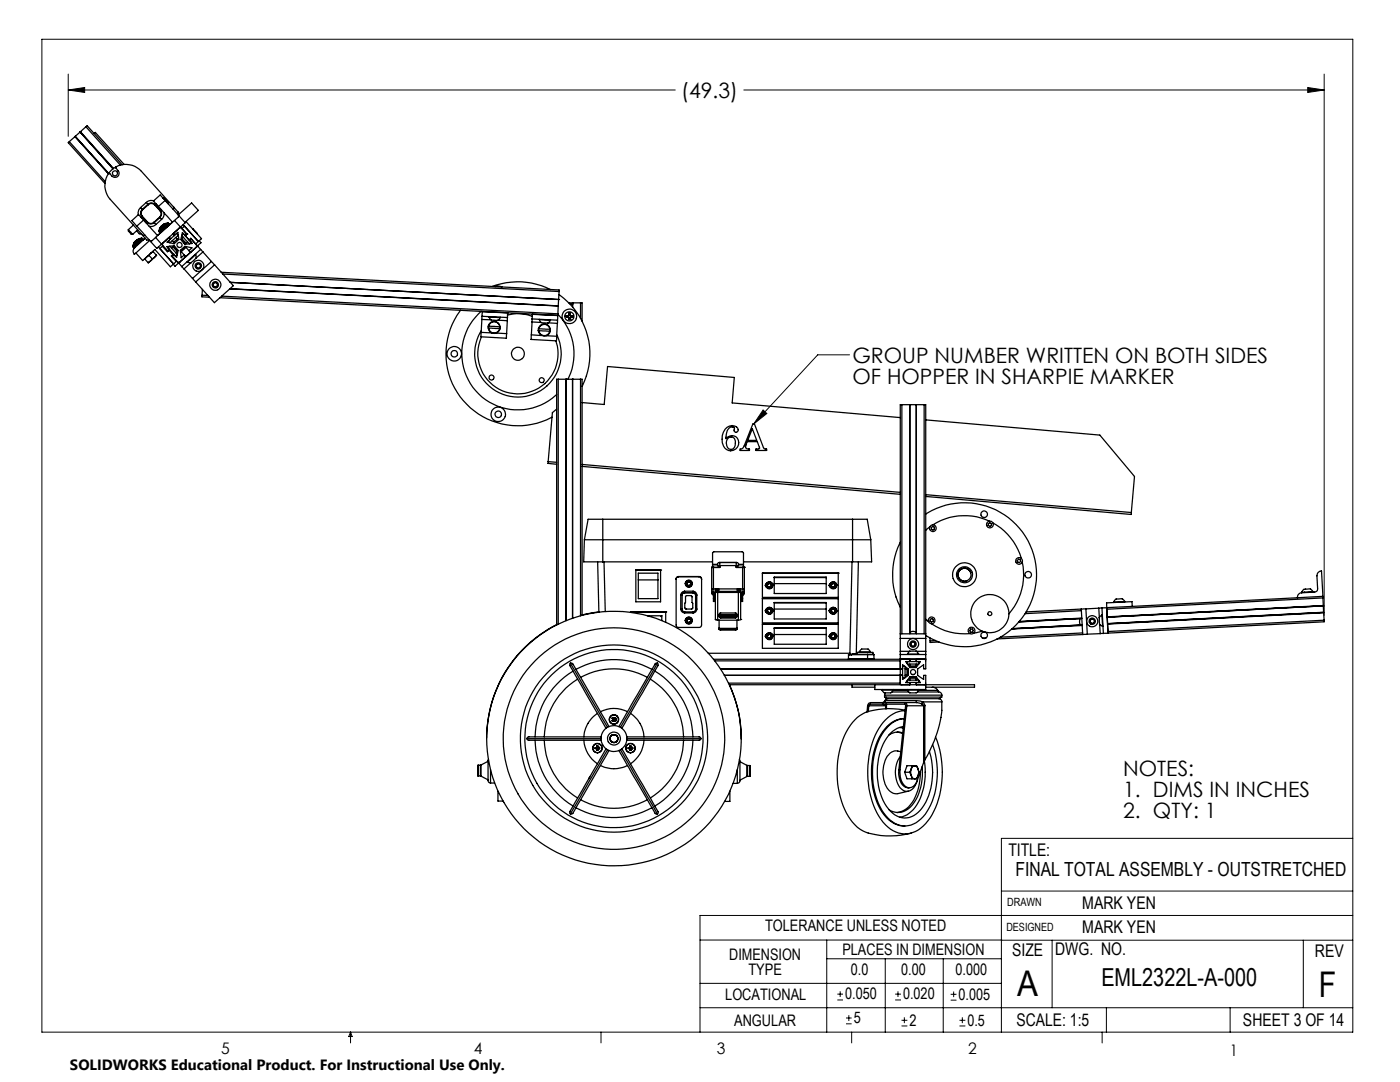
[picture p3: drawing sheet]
<svg xmlns="http://www.w3.org/2000/svg" width="279mm" height="216mm" viewBox="0 0 279 216" stroke-linecap="round" stroke-linejoin="round" font-family="sans-serif">
<g fill="none" stroke="#000" stroke-width=".2">
<path d="M8.4 7.8h261.6v198.2h-261.6zM13.6 18l3.3-.5v1zM13.6 14.8v12.4M13.6 18h121.2M148.4 18h115.9M261 17.5l3.3 .5-3.3 .5zM264.3 14.8v108M169.5 70.8h-6.3l-12.8 13.8M152.3 81.8l.7 .7-2.6 2.1zM199.8 177.8h70.2M270 167.3h-70.2v38.7M139.7 187.6h60.2"/>
<path d="M139.7 196.2h60.1M165 187.6v18.4M165 191.3h34.8M167.1 199.5h1.1M167.1 198.4h1.1M167.7 197.8v1.1M176.7 191.3v14.7M178.6 199.5h1.2M178.6 198.4h1.2M179.2 197.8v1.1M188.2 191.3v14.7M189.7 199.6h1.2"/>
<path d="M189.7 198.4h1.2M190.3 197.8v1.2M199.8 187.6h70.2M210 187.6v13.5M260.1 187.6v13.5M270 182.7h-130.3v23.3M70 206v2.1M70 206l.3 .8h-.7zM119.9 206v2.1M139.7 201.1h130.3M168.8 204.3h1.2M168.8 203.1h1.2"/>
<path d="M169.4 202.6v1.1M170 206v2.1M179.9 204.7h1.2M179.9 203.6h1.2M180.5 203v1.2M191.5 204.7h1.2M191.5 203.6h1.2M192.1 203v1.2M220 206v2.1M220.8 201.1v4.9M245.5 201.1v4.9"/>
</g>
<g fill="#000">
<path d="M152.3 81.8l.7 .7-2.6 2.1z"/>
<path d="M13.6 18l3.3-.5v1zM261 17.5l3.3 .5-3.3 .5z"/>
</g>
<g fill="none" stroke="#000" stroke-width=".25">
<path d="M13.8 28.3l-.2 .2 7.4 8.1M13.8 28.3l7.2 7.9M15 27.3l-1.2 1M15 27.3l6.6 7.4M15 27.2v.1M15 27.2l6.7 7.4M15 27.2h.1M16 26.4h.1M16 26.4l6.6 7.3M16 26.4l6.5 7.3M16 26.4l-1 .8M16.1 26.3l-.1 .1"/>
<path d="M16.1 26.3l6.5 7.3M17.1 25.3l.3-.2 7 7.8M17.1 25.3l-1 1M17.1 25.3l6.9 7.6M18.8 26.6l.2-.2 5.8 6.4M21.7 34.6a4.1 4.1 0 0 0 .3 5.2l6.4 7.1M23.1 33.3l.1 .3a1.14 1.14 0 0 1 .5 1.4 .87 .87 0 0 1-1.4 .1l-.4-.4-.2-.1M23.1 33.3a4.2 4.2 0 0 1 5.1 .9l6.4 7.1M23.1 33.3l-.8 .6-.6 .7M32.5 39.4l.2 .1 .8 1.1zM25.6 45.8v.3l.3 .3 .3 .3h.3M25.6 45.8l.9 .9"/>
<path d="M26.5 49.1v.1M26.5 49.2l.2 .2M26.6 44.9l-1 .9M26.7 49.4h.2M26.7 48.5l-.2 .6M26.7 48.5h.1M26.8 50.7v.1M26.8 48.3h.1M26.8 48.3l-.1 .2M26.9 48.3l-.2 .2M26.9 49.4a.9 .9 0 0 0-.1 1.3M27 48.2h.1"/>
<path d="M27 48.2l-.2 .1M27.1 48.1l-.2 .2M27.1 48.1h.1M27.1 50.5l1.4 1.5 2.4-2.2 3.1 3.4 .6-.5M27.2 48h.1M27.2 48v.1M27.3 46.1a.86 .86 0 0 0 .9 .6M27.3 47.9h.1M27.3 47.9l-.1 .1M27.3 47.9l-.2 .2M27.3 45.1l2.8 3.1M27.4 47.8l-.1 .1"/>
<path d="M27.4 47.8h.1M27.5 45.9l-1 .8M27.7 47.7h.1M27.7 47.7l-.3 .1M28 41.4l.4 .4M28 41.4l-.3 .5-.1 1M28.3 47.5l.1 .1M28.3 47.5l-.6 .2M28.3 47.5l-1.8 1.6M28.3 43.2l-.1 .2M28.3 43.2l1.1 1.1M28.4 43.1l-.1 .1"/>
<path d="M28.4 41.8a1.07 1.07 0 0 0-.1 1.4M28.4 41.8h.1M28.4 47.6l-1.9 1.6M28.4 47.6l.1 .1M28.4 43.1l1 1.2M28.4 46.9l.9 1h.5M28.5 41.8a.99 .99 0 0 0-.1 1.3M28.5 43.4l-.2 .2M28.5 47.7v.2M28.5 47.7l-1.8 1.7M28.6 43.9l-.9-1.1-1.4 1.2 1 1.1M28.6 43.9l-1.3 1.2"/>
<path d="M28.9 51.6v.1M28.9 46.8l-.3 .2-.2-.1M28.9 47.5l-2 1.9M28.9 51.7l.6 .7M29.2 44.1l-.2 .2M29.2 40.4l.3 .3M29.2 40.4l-1.2 1M29.4 44.3a.98 .98 0 0 0 1.4 .1M29.4 44.3l-.2 .2M29.4 44.3a.9 .9 0 0 0 1.3 0M29.4 44.3h.1M29.5 40.7l.1 .2"/>
<path d="M29.5 40.7a1.03 1.03 0 0 1 1.5 .2M29.5 40.7l-1.1 1.1M29.6 40.9a.9 .9 0 0 1 1.3 0M29.6 40.9l-1.1 .9M29.7 51l-.4 .3-.4 .4M29.7 51l.7 .6M29.9 48l-3.1 2.8M30 52.1l-.5 .3M30 52.1l-.3 .3h-.2M30.1 48.2l1.2 1.4 .9-.9M30.4 51.6l-.4 .5M30.5 50.2h.1"/>
<path d="M30.6 50.2l-.5 .3-.4 .5M30.6 50.2l.6 .7M30.7 40.1l-.7-.1-.8 .4M30.7 44.3l.1 .1M30.8 44.4l.3 .4M30.8 51.4l-.4 .2M30.8 51.4l-.8 .7M30.9 40.9l1 1.2M31 40.9h-.1M31 40.9l1 1.1M31 47.4l-.9 .8M31 47.4l1.2 1.3"/>
<path d="M31.1 44.8l-.5 .3-.8 .1M31.2 40.7l-.2 .2M31.2 50.9l-.4 .5M31.3 40.9l-.1 .1M31.6 41.2l2.8 3.1-1.1 1-1.9 1.7-2.8-3.1M31.6 49.3l3 3.4M31.7 46.1v.1M31.7 46.2l.2 .2M31.9 43.3v.1M31.9 43.3l-1.2 1M31.9 46.4h.2M31.9 49.6l.5-.5 1 1.1 .4-.4-.5-.6 1.4-.2 .9 1-.4 1.4-.5-.6-.3 .3"/>
<path d="M31.9 42.1a.94 .94 0 0 1 0 1.2M31.9 43.4l.3 .4M31.9 43.4l-1.1 1M32 45.4l-.3 .7M32 41.6l-.2 .2M32 42a1.03 1.03 0 0 1-.1 1.4M32 42l-.1 .1M32.1 45.3h.1M32.1 45.3l-.1 .2M32.1 45.2h.1M32.1 45.2v.1M32.1 45.2l-.1 .3"/>
<path d="M32.2 41.8l-.2 .2M32.2 45.1l-.1 .1M32.2 45.1h.1M32.2 43.8l-1.1 1M32.2 48.7l.3 .2M32.3 45l-.1 .1M32.3 45h.1M32.4 45h.1M32.5 44.9h.1M32.5 44.9l-.1 .1M32.5 48.9l1 1.2M32.5 44.9v.1"/>
<path d="M32.5 48.5v.4M32.5 44.9h.1l-.2 .1M32.5 44.8v.1M32.6 44.8h-.1M32.6 44.8h.1M32.7 42.5l-.1 .8-.4 .5M32.9 40l2.8 3.1M32.9 40l-.9-1.1-1.4 1.2 1 1.1M32.9 40l-1.3 1.2M33.3 48.3l2.2-1.9 .2 1.4-1 .8zM33.5 44.5l.1 .1M33.5 44.5l-.9 .3"/>
<path d="M33.5 44.5l-1.8 1.6M33.5 40.6h.1M33.6 44.6l-1.9 1.6M33.6 44.6l.1 .1M33.7 47.4l.2 .3M33.7 44.7v.2M33.7 44.7l-1.8 1.7M33.8 47.3l.3 .3M33.9 47.7v.1M33.9 49.8l-.2 .1 .8 .9-.3 .3 1 1.1-.6 .5M34.3 51l.1 .1M34.4 51.1l1 1.1"/>
<path d="M34.5 46.7l.3 .3M34.5 49.2l.8 1M34.5 49.2h.3l.7 .7-.2 .3M34.5 49.2l-.3 .3M34.6 46.6l.4 .2M34.6 41.3l.1 .3-.2 .2M34.6 41.3l.9 1M34.7 50.8l-.3 .3M34.8 44l-3.8 3.4M34.8 44l1.2 1.3M35.1 47.4l.3 .3-.7 .6-.3-.3M35.2 46.6l.4 .3-.3 .3-1.4 1.2-.3-.3"/>
<path d="M35.3 50.2l-.2 .2M35.4 50.8l-1.5-1.7-.4 .4 1.5 1.6 .4-.3M35.4 52.2l.5 .1M35.4 52.2l.2 .3M35.5 42.3l.3 .4M35.5 42.3v.5M35.6 42.9l2.6-2.4 1.4 1.5-2.5 2.2 3.1 3.4-.6 .6M35.6 52.5l-.7 .6-.3-.4M35.6 52.5h.1M35.7 52.5l.6 .7M35.7 43.1l-.9 .9M35.7 43.1l1.3 1.4-1 .8"/>
<path d="M35.8 45.5h.4M35.9 52.3l-.3 .2M36 45.3l-3.8 3.4M36 45.3l.2 .2M36.2 50.2l.9 1M36.2 45.5l1.1 1.2M36.3 53.2l.4 .5M36.3 47.6l-.1 .3 .5 .5 .2 .2 .2-.1M36.3 47.6l.8 .9M36.5 44.8l3.1 3.4M36.6 47.3l-.3 .3M36.7 53.7l1.7 1.9"/>
<path d="M37 47h.1M37 47l-.6-.6-.3 1.4 .8 1 1.5-.2-.5-.7M37 47l.7 .9 .4-.3M37 51.3l-1.1 1M37.1 49.4l-.3-.1-.7 .6 .1 .3M37.1 49.4l-.9 .8M37.1 49.4l.9 .9M37.3 46.7h.1M37.3 46.7l-1-1.1 .5-.5 2.8 3.1M37.3 46.7l-.3 .3M37.4 52.2v.1M37.4 52.3l.7 .1"/>
<path d="M37.4 48.3l-.3 .2M37.7 48.6l-1.4-1.6 .3-.3 1.5 1.6-.3 .3M38.1 50.3l-.4-.3 .6-.5-1.4-.4-.9 .9 .2 1.4 .5-.5 .3 .4M38.1 47.6l1 1.1 .5-.5M38.1 50.3l-1.1 1M38.1 47.6v.1M38.1 52.4l-1.4 1.3M38.1 47.7l-.3 .3M38.1 47.7l1.1 1.2M38.4 45.6l1 1.1M38.4 55.6l.7 .7M39 50.8h.1"/>
<path d="M39.1 50.8v.3a.76 .76 0 0 1-.5 .9l-.5 .4M39.1 50.8l-1.7 1.5M39.2 48.9l.1 .1-.1 .3M39.2 49.3l-1.1 1M39.2 48.9l.2 .2M39.3 52.7l.5-.1 .2 .4-.1 .4-.5 .1-.3-.4zM39.4 49.1l.6 .7M39.4 49.1l-3.7 3.4M39.8 48l.3 .4-.9 .9M40 49.8l.5 .5M40 49.8l-3.7 3.4M40.3 58.9v.3l1.5 .1"/>
<path d="M40.3 58.9h1.2M40.4 57.7l-.1 1.2M40.5 50.3l1.7 1.9M40.5 50.3l-1.4 1.2M42.2 52.2l.6 .6M42.2 52.2l-3.8 3.4M42.8 56.4h.4l.2 .4-.2 .4h-.5l-.2-.4zM42.8 52.8l3.8 4.2-3.8 3.4-3.7-4.1M42.8 52.8l-3.7 3.5M43.9 59.4l67.4 3.5M44.1 54.3l67.5 3.6v.3M44.2 59.1l67.1 3.5"/>
<path d="M44.4 54.7l67.2 3.5M45.9 57.6l65.5 3.5M45.9 57.6l65.5 3.4M45.9 56.3l65.6 3.5M98.2 57.2a14.3 14.3 0 0 1 11.7 .6M98.8 57.2l.8-.1 .6 .2M111.5 59.8h.1M111.5 59.8l-.1 1.2M111.5 58.8a14.4 14.4 0 0 1 4.7 18.3M111.6 58.2l-.1 1.6M91.9 61.9a14.4 14.4 0 0 0 .6 18 14.4 14.4 0 0 0 17.7 3.4M96 66a8.6 8.6 0 0 0 6.9 13.2 8.6 8.6 0 0 0 8.2-12.4"/>
<path d="M96 62.1a11.2 11.2 0 0 0-.9 16 11.2 11.2 0 0 0 16 .6M96 66.3v.9l5 .3 .1-.9M96 66.3l2.1 .1M96.1 67.2a8 8 0 0 0 6.9 11.4 8 8 0 0 0 7.9-10.6M96.2 63.7l-.2 2.6M96.2 63.7l1.8 .1M96.2 63.1v.6M96.2 63.1l5.1 .3M96.2 62.2v.9M96.2 62.2l5.1 .2M96.2 62.2h.1M97.4 65.1a1.2 1.2 0 0 1 1.3-1 1.2 1.2 0 0 1 1.1 1.1"/>
<path d="M97.4 65.1h.1M97.4 65.4a1.2 1.2 0 0 0 1.2 1.1 1.2 1.2 0 0 0 1.2-.9M97.4 65.4h.1M97.4 65.1v.3M97.5 65.4a1.13 1.13 0 0 0 1.1 1 1.13 1.13 0 0 0 1.1-.8M97.5 65.4l2.2 .2M97.5 65.1a1.11 1.11 0 0 1 1.2-.9 1.11 1.11 0 0 1 1 1M97.5 65.1l2.2 .1M97.6 63.3l.1 .2a1.84 1.84 0 0 0 1.9 .3l.2-.4M97.6 63.3l2.2 .1M97.6 63.2v.1M99 66.5l2.1 .1"/>
<path d="M99.4 63.9l1.8 .1M99.7 65.2h.1M99.7 65.6h.1M99.8 65.2v.4M99.8 63.3v.1M101.2 64l-.1 2.6M101.3 62.9a8.3 8.3 0 0 1 4.9 .2M101.3 63.4l-.1 .6M101.3 62.4v1M101.3 62.4h.1M106 66.8v.9l5.1 .3v-.9M106 66.8l2.1 .2"/>
<path d="M106.2 63.6v.6M106.2 63.6l5.1 .3M106.2 64.2l-.2 2.6M106.2 64.2l1.8 .1M106.3 62.7l-.1 .9M106.3 62.7l5 .3M106.3 62.7h.1M107.4 66a1.22 1.22 0 0 0 1.2 1 1.22 1.22 0 0 0 1.2-.9M107.4 66h.1M107.5 65.6a1.2 1.2 0 0 1 1.2-.9 1.2 1.2 0 0 1 1.1 1M107.5 65.6h.1M107.5 65.6l-.1 .4"/>
<path d="M107.5 65.6a1.13 1.13 0 0 1 1.2-.9 1.13 1.13 0 0 1 1 1M107.5 65.6l2.2 .1M107.5 66a1.11 1.11 0 0 0 1.1 1 1.11 1.11 0 0 0 1.1-.9M107.5 66l2.2 .1M107.6 63.8l.1 .2a1.41 1.41 0 0 0 1.9 .3l.3-.4M107.6 63.8l2.3 .1M107.6 63.7v.1M109 67l2.1 .1M109.4 64.4l1.8 .1M109.7 66.1h.1M109.7 65.7h.1M109.8 65.7v.4"/>
<path d="M109.9 63.8v.1M111.2 64.5l-.1 2.6M111.3 63.9l-.1 .6M111.3 62.7a11.2 11.2 0 0 1 2 13M111.3 62.6v.3M111.3 63v.9M111.3 62.9v.1M111.4 75.7h-.3v49M111.4 61.1l-.1 1.5M111.4 61v.1M111.4 75.7v48.8M111.4 75.7h4.5"/>
<path d="M113 75.7v48.1M113.3 63h-.3v.3h.3M113.3 63h-.3l.1 .3 .2-.1M113.3 63.2l.2 .1M113.3 63.3h.2M113.3 63h.1M113.3 63.2v.1M113.5 62.9l-.2 .1M113.5 63.3v.2M113.5 62.9v.1M113.5 63.3h.1M113.5 63h-.2"/>
<path d="M113.5 63.3l.1 .2M113.5 63.7h.1M113.5 63.7h.3M113.5 62.8v-.3h.3v.3M113.5 63.5v.2M113.5 63.5h.1M113.5 62.8v.1M113.5 62.8h.1M113.5 60.4h2.4M113.6 62.8l-.1 .2M113.6 62.8v-.3h.2l-.1 .3M113.6 63.5l-.1 .2"/>
<path d="M113.7 60.6l.6 .2M113.7 63.5h.1M113.7 62.8h.1M113.7 62.8l.1 .2M113.8 63.7h.1M113.8 63.5v.2M113.8 62.8v.1M113.8 63.3l-.1 .2M113.8 63h.2M113.8 63.3h.1M113.8 63.3v.2M113.8 62.9l.2 .1"/>
<path d="M113.8 62.9v.1M114 63h.2M114 63.3h.2M114 63.3h-.2M114 63h.1M114 63.2v.1M114 63.2l-.2 .1M114 63.2l.2 .1M114.2 63v.3M114.2 63h.1M114.2 63.3h.1M114.2 63h-.2"/>
<path d="M114.3 75.7h.1M114.3 60.4v.4M114.3 75.7v47.7M114.3 60.4v.9M115.9 60.4h.3v3.7M115.9 75.7h.3v47.1M115.9 60.4v3.1M115.9 75.7v47.2M109.4 92.1v.4l1.7 .1M109.4 92.1l1.7 .2M111.1 81.6l-.9 .7-.8 9.8M116.2 93.1l63.5 5.5"/>
<path d="M116.2 80.3l4.4 .4 .6-7.6 25.3 2.2-.4 5.1 33.6 2.9M116.2 92.7l63.5 5.5M145.1 85.3a1.36 1.36 0 0 1 2.2 .5 .45 .45 0 0 1-.6 .4 .45 .45 0 0 1-.1-.8 .7 .7 0 0 0-.7-.3 .7 .7 0 0 0-.6 .6l-.3 .9-.1 .9a1.45 1.45 0 0 1 2.2-.2 1.45 1.45 0 0 1-.2 2.3 1.78 1.78 0 0 1-2.1 0 1.78 1.78 0 0 1-.7-2 2.85 2.85 0 0 1 1-2.3zM145.3 87.4a.9 .9 0 0 1 1.1 0 .9 .9 0 0 1 .4 1 .9 .9 0 0 1-.7 1.2 .9 .9 0 0 1-1.1-.7 1.4 1.4 0 0 1 .3-1.5zM150.1 85.5l.9 2.4h-1.8zM150.2 84.6h.4l1.8 4.7 .2 .3h.4v.3h-2.2v-.3l.8-.1-.5-1.4h-2l-.3 .9v.3l.2 .2 .6 .1v.3h-1.9v-.3a.82 .82 0 0 0 .8-.6zM180 80.8h-.3v45.7M180 80.8h4.4M180 80.8v45.7M181.6 80.8h.1M181.6 80.8v45.7M182.8 80.8l.1 45.7"/>
<path d="M184.4 80.8h.3v45.7M184.4 80.8v45.7M184.7 99.1l41.1 3.6v-.4M184.7 83.8l34.8 3 6.9 8.3-.6 7.2M184.7 98.7l41.1 3.6M116.6 107.7l-.1 4.4h3.8M116.6 107.7h57.2M119.3 112.1l.2 10.1M120.3 103.6h-2.9l-.8 4.1M120.3 112.1h21.9M120.3 103.6v8.5M120.3 103.6h49.8"/>
<path d="M120.5 112.1l.3 9.9M126.9 113.7h.1M126.9 113.7v6.4h4.9v-6.4M126.9 113.7h4.9M127.4 115.7v3.8h3.9v-3.8M127.4 115.7v-1.3h3.9v1.3M127.4 115.7h3.9M131.8 113.7h.1M135.4 115.1h-.3l-.2 .4 .1 9.4 .3 .3h4.2a.49 .49 0 0 0 .5-.5v-9.2l-.1-.3-.4-.1M135.4 115h4.1M135.4 115v.1M135.9 118.7h.2"/>
<path d="M135.9 118.7v2.8M136.1 118.7v3l.3 .4h.2M136.6 118.3l-.3 .1-.2 .4M136.6 118.3l-.3 .1-.2 .3M136.6 118v.3M136.6 118a.85 .85 0 0 0-.7 .7M136.6 118.3h.1M136.6 118.3h1.7M136.6 118h1.7M136.8 116.5a.69 .69 0 0 1 .7-.7 .69 .69 0 0 1 .6 .7M137.1 116.3v.4M137.1 116.7l.4 .2"/>
<path d="M137.5 116.1l-.4 .2M137.5 116.1l.3 .2M137.5 116.9h.1M137.8 116.3v.4M137.8 116.7l-.3 .2M138.3 118.3l.4 .1 .1 .4M138.3 118.3l.4 .1 .1 .3M138.3 118v.3M138.3 118a.78 .78 0 0 1 .8 .7M138.3 118.3h.1M138.8 118.7v3l-.2 .3-.3 .1M138.8 118.7h.3"/>
<path d="M139.1 118.7v2.8M139.5 115v.1M142 113.2h.4M142 113.2h.1M142 117.5h.4M142 113.2v5.2l.2 .2 .2 .1M142 113.2h.3M142.2 112.6v.1M142.2 112.6v-2.3l.3-.2h5.6l.3 .2v2.3M142.2 112.6h1M142.2 112.7h1M142.2 112.7v.5"/>
<path d="M142.3 113.2h.1M142.3 113.2h1.4M142.3 117.5v.9M142.3 118.1v.1M142.3 118.4h.1M142.3 118.2v.2M142.3 118.2h.1M142.4 118.4l.2 .3M142.4 118.7h.1M142.4 118.2l.2 .2v1M142.4 119.4v.6h.2v-.6M142.4 113.2v4.3"/>
<path d="M142.4 118.2v.2M142.4 118.7v.7M142.4 117.5h5.8M142.4 119.4h.2M142.6 119h.2M142.6 119.5h.2M142.8 118.1l.4 .1M142.8 117.5v.3M142.8 117.8v5.8M142.8 118h.3M142.8 117.8h.3M143.1 117.8v.3h4.4v-.3"/>
<path d="M143.1 117.5v.3M143.1 118h.1M143.2 117.5v.6M143.2 112.6l.4-.4h3.4l.4 .4M143.2 112.6l.4 .4M143.2 112.7l.4 .4M143.2 112.6v.1M143.2 118.2h4.2M143.2 118.2v5.6M143.4 117.5v.6M143.4 118h3.7M143.6 113v.1"/>
<path d="M143.6 113.1h.1M143.6 113h.1M143.7 112.9v-.6h3.2v.6M143.7 112.9h3.2M143.7 112.9v.3h-1.3M143.7 118v.1M146.9 113.2h1.4M146.9 112.9v.3h1.3M146.9 118v.1M146.9 113.1h.1M146.9 113h.1M147 113v.1"/>
<path d="M147.1 117.5v.6M147.4 118.2v5.6M147.4 117.5v.6M147.4 112.6l-.4 .4M147.4 112.7l-.4 .4M147.4 118h.1M147.4 112.6v.1M147.4 112.6h1M147.4 112.7h1M147.5 117.5v.3M147.5 118h.3M147.5 117.8h.3"/>
<path d="M147.8 118.1l-.4 .1M147.8 117.5v.3M147.8 119h.2M147.8 119.5h.2M147.8 117.8v5.8M148 119.4v.6h.2v-.6M148 119.4h.2M148.2 118.7h.1M148.2 118.4l-.2 .3M148.2 118.2l-.2 .2v1M148.2 118.4h.1M148.2 113.2v4.3"/>
<path d="M148.2 118.2v.2M148.2 118.7v.7M148.2 118.2h.1M148.3 113.2h.1M148.3 117.5l-.1 .9M148.3 118.1l-.1 .1M148.3 113.2h.3M148.4 112.6v.1M148.4 112.1h21.7M148.4 112.7v.5M148.6 113.2h.1M148.6 113.2h-.4"/>
<path d="M148.6 117.5h-.4M148.6 113.2v5.2l-.4 .3M152.2 114.4h.1M152.2 119.4h15.1v4.9h-15.1zM152.2 114.4h15.1M152.2 114.4v4.8h15.1v-4.8M152.2 119.5h15.1M152.8 116.8l.1 .3M152.9 116.8h.1M152.9 116.8a.69 .69 0 0 1 .6-.7 .69 .69 0 0 1 .7 .7M153 116.5l-.2 .3M153.2 116.6v.4"/>
<path d="M153.2 117l.3 .2M153.5 116.4l-.3 .2M153.5 116.4l.4 .2M153.5 117.2h.1M153.9 116.6v.4M153.9 117l-.4 .2M154.2 116.8h.1M154.5 116.5v1.9h10.4v-1.9M154.5 116.5v-1.4h10.4v1.4M154.5 115.3h10.4M154.5 116.5h10.4M165.5 116.8l.2 .3z"/>
<path d="M165.6 116.8h.1M165.6 116.8a.69 .69 0 0 1 .7-.7 .69 .69 0 0 1 .7 .7M165.7 116.5l-.2 .3M165.9 116.6v.4M165.9 117l.4 .2M166.3 116.4l-.4 .2M166.3 116.4l.4 .2M166.3 117.2h.1M166.7 116.6v.4M166.7 117l-.4 .2M167 116.8h.1M167.3 114.4h.1"/>
<path d="M170 112.1l-.4 18.3M170.1 103.6h3l.7 4.1M170.1 103.6v8.5M171.3 112.1l-.4 18.4M173.8 107.7l.2 4.4h-3.9M179.7 108.2a14.6 14.6 0 0 0 0 13M184.7 102.6a14.4 14.4 0 0 1 22.2 12.1 14.4 14.4 0 0 1-22.2 12.1M185.6 105.1l-.9 .7M185.9 105.2l.3-.1 .3 .1v.4l-.3 .2-.3-.2zM193.7 114.3a1.3 1.3 0 0 0-1.6-.8 1.3 1.3 0 0 0-.8 1.6 1.3 1.3 0 0 0 1.6 .8M197.2 104.5l.4-.2 .2 .2 .1 .3-.3 .2-.4-.2zM197.5 104a11.9 11.9 0 0 0-11.3 .7"/>
<path d="M198.1 104.3a12 12 0 0 1 5.7 7.1M203 111.8l.3-.2 .3 .1 .1 .3-.3 .3-.3-.2zM204 112.1a12 12 0 0 1-2.6 10.4M259.8 118.3a.86 .86 0 0 0-.9 1M259.8 118.3l2.6-.2a.6 .6 0 0 0 .6-.6l-.2-2.6a.9 .9 0 0 1 .9-1l.3 5.1M259.8 118.2v.1M262 118.1l-.1-.3a1.51 1.51 0 0 0-1.9 0l-.2 .4M262 118.1l-2.2 .1M262 118.1h.1M264 119v.3M264 119l-38 2M264 119.3l-43.1 2.3"/>
<path d="M264 119.3l.1 1.5M111.1 124.6a25.3 25.3 0 0 0-14 22.6M113.8 132.3h.3l.2 .2 7.2 12.5M113.8 132.3l-.1 .5 7.2 12.5M113.8 132.3l7.4 12.8M114.4 133.9a15.7 15.7 0 0 0-7.6 13.1M114.9 133.6a15.7 15.7 0 0 1 15.2 0M115.3 135.5a13.9 13.9 0 0 0-6.7 11.5M115.9 135.1a13.9 13.9 0 0 1 13.3 0M119.5 122.1l-3.3 .6M125.8 122.1h.1M125.8 122.1h7.1"/>
<path d="M125.8 122.1v.1M129.2 122.9h2.9M129.8 135.5a14 14 0 0 1 6.6 11.5M130.7 133.9a15.9 15.9 0 0 1 7.6 13.1M131.2 132.3l.2 .3-.1 .2-7.2 12.5M131.2 132.3l-.4 .1-7.3 12.6M131.2 132.3l-7.4 12.8M132.1 122.9v.9M132.1 122.9l-.2 .1M132.9 122.1h.1M132.9 122.1v2.1M135.9 121.5h.2"/>
<path d="M135.9 121.5a.85 .85 0 0 0 .7 .8M136.6 122.1v.2M136.6 122.3h1.7M136.6 122.1h1.7M136.8 123.9a.69 .69 0 0 1 .7-.7 .69 .69 0 0 1 .6 .7M136.9 121.5l-.2-.2 .1-2.3 .1-.1h1.1l.1 .1 .2 2.4-.3 .1M136.9 121.5h1.1M136.9 121.5h.1M137.1 123.6v.4M137.1 124l.4 .2M137.5 123.4l-.4 .2M137.5 123.4l.3 .2"/>
<path d="M137.5 124.2h.1M137.8 123.6v.4M137.8 124l-.3 .2M138 121.5h.1M138.3 122.1v.2M138.8 121.5h.3M139.1 121.5a.78 .78 0 0 1-.8 .8M141.4 130.4h28.2M142.4 131.6h30.7M142.7 131.9h37M142.8 123.6l.4 .2M142.8 123.6h.1"/>
<path d="M143.2 123.8h4.2M143.5 123.8v1.8l.3 .1M143.5 122.9l.3 .3M143.7 122.7h3.2M143.7 122.6v.3l1.4 .1h1.7l.1-.1v-.3M143.7 122.4v.2M143.7 122.6h3.2M143.8 125.5l-.3-.1h3.6l-.3 .1M143.8 133.5h36.3M143.8 125.5h3M143.8 125.5v.2M143.8 125.7h3"/>
<path d="M143.8 133.5h35.9M143.8 123.3l-.3-.3v-.4l.3-.3h3l.3 .3v.4l-.3 .3M143.8 123.3h3M143.8 123.2v.1M143.8 123.2h3M144.3 122.7h2.1zM145.4 136.3h34.3M145.6 136.6h48.9v.5h-9.8M145.6 136.6a25.1 25.1 0 0 1 2.3 10.8M146.8 123.2v.1M146.8 125.5v.2M146.9 122.4v.2"/>
<path d="M147.1 123.8v1.8l-.3 .1M147.1 122.9l-.3 .3M147.8 123.6h.1M147.8 123.6l-.4 .2M152.2 124.5h15.1v4.9h-15.1zM152.2 124.5h15.1M152.8 126.9h.1M152.8 126.9l.1 .3M152.8 121.8h.1M152.8 121.8l.1 .4M152.9 121.9h.1M152.9 121.9a.69 .69 0 0 1 .6-.7 .69 .69 0 0 1 .7 .7"/>
<path d="M152.9 127a.69 .69 0 0 1 .6-.7 .69 .69 0 0 1 .7 .7M153 126.6l-.2 .3M153 121.5l-.2 .3M153.2 121.7v.4M153.2 122.1l.3 .2M153.2 126.8v.4M153.2 127.2l.3 .2M153.5 121.5l-.3 .2M153.5 121.5l.4 .2M153.5 126.6l-.3 .2M153.5 126.6l.4 .2M153.5 122.3h.1"/>
<path d="M153.5 127.4h.1M153.9 121.7v.4M153.9 122.1l-.4 .2M153.9 126.8v.4M153.9 127.2l-.4 .2M154.2 121.9h.1M154.5 126.6v2h10.4v-2M154.5 121.5v2h10.4v-2M154.5 125.4h10.4M154.5 121.5v-1.3h10.4v1.3M154.5 126.6v-1.3h10.4v1.3M154.5 121.5h10.4"/>
<path d="M154.5 126.6h10.4M154.5 120.3h10.4M165.5 126.9l.2 .3M165.5 126.9h.1M165.5 121.8l.2 .4M165.5 121.8h.1M165.6 121.9h.1M165.6 121.9a.69 .69 0 0 1 .7-.7 .69 .69 0 0 1 .7 .7M165.6 127a.69 .69 0 0 1 .7-.7 .69 .69 0 0 1 .7 .7M165.7 126.6l-.2 .3M165.7 121.5l-.2 .3M165.9 121.7v.4"/>
<path d="M165.9 122.1l.4 .2M165.9 126.8v.4M165.9 127.2l.4 .2M166.3 121.5l.4 .2M166.3 121.5l-.4 .2M166.3 126.6l-.4 .2M166.3 126.6l.4 .2M166.3 122.3h.1M166.3 127.4h.1M166.7 121.7v.4M166.7 122.1l-.4 .2M166.7 126.8v.4"/>
<path d="M166.7 127.2l-.4 .2M167 121.9h.1M169.3 130.6h.1M169.3 131.4v.2M169.3 130.6h3.8M169.3 131.4h3.8M169.3 130.6v.8M169.6 130.4l.3 .2M169.9 130.6h.1M170 136.6v.5h4.6M170.3 130.5h.6M170.3 130.5l-.4 .1"/>
<path d="M170.3 130.5l.1 .1M170.4 130.6h-.5M170.4 130.6h2.7M170.9 130.5l.1 .1M171 130.6v-.4h3.2v.4M171.5 130.1l.1-.2a1.43 1.43 0 0 1 1.8-.3l.3 .5M171.5 130.1h2.2M171.5 130.1v.1M173.1 130.6h.1M173.1 131.6h1.2M173.1 131.4v.2M173.1 131.4h1.3"/>
<path d="M173.1 130.6h1.3M173.1 130.6v.8M173.7 130.1v.1M174.4 131.4l-.1 .2M174.4 130.6v.8M174.6 136.6v1h10.1v-1M176 137.7l.1 .2a1.69 1.69 0 0 0 1.9 .2l.3-.4M176 137.7h2.3M176 137.6v.1M176.5 138.7v.4h11.5v-.4M176.5 138.7h11.5M176.6 139.9l-.2 .3h-.3"/>
<path d="M176.7 139.8h6.1M176.7 139.8l-.6 .4M176.7 139.8l-.1 .1M176.7 138.3l-.2 .4M176.8 139.1v.3h10.9v-.3M177.2 139.4a.6 .6 0 0 0-.6 .5M178 138.1h3.4M178.2 137.8h3M178.3 137.6v.1M179.7 130.6v.9M179.7 130v.6M179.7 126.5v.9"/>
<path d="M179.7 131.5v.4M179.7 136.3v.3M179.7 134.8h.1M179.7 136.3l.3 .3M179.7 134.7h.4M179.7 127.4v2.6M179.7 131.9v4.4M179.7 130.6h5M179.7 131.5h5M179.7 127.4h5M179.7 126.5h5M179.7 130h1.8"/>
<path d="M180 131.6l-.3 .3M180 133.5l.1-.9 1.2 .9v1.3l-1.2 .8v-.8h-35.5M180.6 133h-.5v2.2h.5v-2.2M180.6 134.7h.4M180.6 133.5h.4M181 133.5v1.2M181 133.5l.3 .1v1l-.3 .1M181.1 135.7v.5h2.2M181.1 132.5v-.5h2.2v.5h-2.2M181.1 130.5l.1-.1a1.45 1.45 0 0 1 1.9-.3l.2 .4M181.1 137.7l.1 .2a1.69 1.69 0 0 0 1.9 .2l.2-.4M181.1 135.7h2.2"/>
<path d="M181.1 130.5h2.2M181.1 137.7h2.2M181.1 130.5v.1M181.1 137.6v.1M181.2 136.2h.1M181.5 136.2l.1 .1M181.5 131.6l.1 .1M181.6 126.2l.6-.2 .6 .2M181.6 132.9h1.2M181.6 132.9l.1 .2h1l.1-.2M181.6 131.9l-.8 .1 .8 1.2h1.2l.9-1.2-.8-.1M181.6 131.6v.4"/>
<path d="M181.6 132.5v.4M181.6 135.3v.4M181.6 136.2v.4M181.6 135v.2M181.7 135h1l.1 .3h-1.2zM181.8 128.3l.4-.2 .4 .2v.4l-.4 .3-.4-.3zM182 134.6h.4M182.8 139.8l1.3 .3M182.8 139.8l.1 .4M182.8 131.6v.4M182.8 132.5v.4M182.8 136.2v.4"/>
<path d="M182.8 135h-1.2l-.8 1.2h.8M182.8 135l.9 1.2h-.9M182.9 135.1v.6M182.9 130h1.8M183 136.2l-.1 .1M183 131.6l-.1 .1M183.1 138.1h4.2M183.3 137.8h3.8M183.3 130.5v.1M183.3 135.7l.1 .5M183.3 137.6v.1M184.4 131.6l.3 .2v1.7l-.4-.1v-.8l-1.2 .9v1.3l1.2 .8v-.8h.4v1.7l-.3 .1"/>
<path d="M184.7 123.6l.6 .4M184.7 130.6v.9M184.7 130v.6M184.7 126.5v.9M184.7 127.4v2.6M184.7 131.5l-10.4 .1M185.6 127.3v.6M185.6 127.9v.3l1.8-.1M185.7 123.6l.3-.2 .3 .2-.1 .4-.3 .1-.3-.2zM185.9 124.5a11.9 11.9 0 0 0 7.7 1.9M186.1 137.1a1.29 1.29 0 0 1 1 .7M186.7 127.8l-1.1 .1"/>
<path d="M187.1 137.8l.2 .3M187.3 138.1a.6 .6 0 0 1 .7 .6M187.3 139.4a.6 .6 0 0 1 .7 .7M193.7 125.5h.4l.1 .3-.1 .3-.4 .1-.2-.4zM196 125.9l-1.7 .4M196.8 127.3h-.7M215.6 123.4l-.2 .7 .3 .6M215.8 121.5l-11 .6M215.8 121.5l.3 5.1M215.8 121.8l-11.2 .6M215.9 123.4l-12.6 .7M215.9 123.3l-12.5 .7"/>
<path d="M216 124.7l-14 .7M216 124.8l-14.1 .7M216.1 126.6l-17.1 .9M216.1 126.3l-16.5 .8M216.7 121.5h-.9M216.7 121.5l.3 5M217 126.5l-.9 .1M217.7 123.6l.5-.1 .2 .4-.2 .5h-.4l-.3-.4zM219.3 121.4l-2.6 .1M219.3 121.4l.1 1.8M219.5 124.6l.1 1.8M219.6 126.4l-2.6 .1"/>
<path d="M219.9 122.7l-.2 .2a.76 .76 0 0 0-.3 1v.2a.81 .81 0 0 0 .6 .9M219.9 122.7l.1 2.3M219.9 121.3l-.6 .1M219.9 122.7h.1M219.9 121.3l.3 5.1M220 125h.1M220.2 126.4h-.6M220.8 121.2l-.9 .1M220.8 121.2l.3 5.1M220.8 121.2h.1M220.9 121.2v.4M220.9 121.6l.1 1.5"/>
<path d="M221 123.1v.1M221 123.2h.1M221.1 124.5h.1M221.1 124.5v1.5M221.1 126l.1 .3M221.1 126.3l-.9 .1M221.1 126.3h.1M222.2 120.2h.1M224.5 120.1l-.2-.3a1.45 1.45 0 0 0-1.8-.1l-.3 .5M224.5 120.1l-2.3 .1M224.5 120.1h.1M226 121l-.1-.9-5.1 .2 .1 .9"/>
<path d="M226 121l-5.1 .2M264.1 120.8v.1M264.1 120.9h.1M264.1 120.8l-43.1 2.3M264.1 120.9l-43.1 2.3M264.1 120.9l.1 1.3M264.2 122.2v.1M264.2 122.3l-43.1 2.2M264.2 122.2l-43.1 2.3M264.2 122.3l.1 1.5M264.2 122.2h.1M264.3 123.8v.3l-43.1 2.2"/>
<path d="M264.3 123.8l-43.2 2.2M95.4 152.7l-.1 .1v2h.1M95.4 152.7v2.1M95.4 152.7h.5M95.4 154.8h.5M95.9 154.8l.1 .1M95.9 152.7v2.1M96 152.6l-.1 .1M96 152.6v2.3M96 154.9l1.4 .7M97.4 151.9l-1.4 .7M97.5 151.5l-.1 4.2a.49 .49 0 0 0 .5 .5"/>
<path d="M97.9 153.6v2.6M97.9 156.2h.8M99.4 157.9v1.9h1M105.2 147.4l.2 .3h14.6M105.2 147.4h14.7M106.8 147.7a15.6 15.6 0 0 0 7.6 13.1M108.6 147.7a13.9 13.9 0 0 0 6.7 11.5M115.9 159.6a13.9 13.9 0 0 0 13.3 0M116.5 147.7a6.1 6.1 0 0 0 2.7 4.7M117.7 155l-.2 .3M118.8 149.2h.2M118.8 149.2v.2"/>
<path d="M118.8 149.4h.2M119 149.2v.1M119 149.3l-.2 .1M119 149.3h.1M119 149.2h.1M119 149.4h.1M119 149.3v.1M119 149.3l.1 .1M119.1 149.4h.1M119.1 149.2h-.1M119.1 149.2h.1M119.1 149.4v.1"/>
<path d="M119.1 149.1v.1M119.1 149.5h.1M119.1 149.5v.2M119.1 149.7h.2M119.1 148.8h.2M119.1 148.8v.2M119.1 149h.1M119.1 149v.1M119.1 149.4l.1 .1M119.1 148.8l.1 .2M119.2 149.5h.1M119.2 149h.1"/>
<path d="M119.2 149l-.1 .2M119.2 149.5l-.1 .2M119.2 142.3a6.1 6.1 0 0 0-2.7 4.7M119.3 149h.1M119.3 149.5h.1M119.3 149v.2M119.3 149.5v.2M119.3 148.8v.2M119.3 149l.1 .1M119.3 149.2h.1M119.3 149.4h.1M119.3 149.2h.2"/>
<path d="M119.3 149.4v.1M119.4 149.4l-.1 .1M119.4 149.2h.1M119.4 149.1v.1M119.4 149.2h-.1M119.4 149.1l-.1 .1M119.5 149.4h-.1M119.5 149.2h.1M119.5 149.3h.1M119.5 149.4h.1M119.5 149.3v.1M119.5 149.3l-.2 .1"/>
<path d="M119.5 149.4h.2M119.5 149.2h.2M119.5 149.2v.1M119.5 149.3l.2 .1M119.7 149.2v.2M119.7 149.2h-.2M119.8 152.8a6.1 6.1 0 0 0 5.4 0M119.8 142a6.1 6.1 0 0 1 5.4 0M120 147h-14.6l-.2 .4M120.9 149.4l-7.2 12.5v.3l.1 .2M121.2 149.6l-7.4 12.8M121.5 149.8l-7.2 12.5-.5 .1"/>
<path d="M122.1 143.8l.2 .1M122.2 143.3l.1 .1M122.3 143.7h.1M122.3 143.7l-.2 .1M122.3 143.2l.1 .1M122.3 143.2l-.1 .1M122.3 143.5h.1M122.3 143.5v.2M122.3 143.7l.1 .1M122.3 143.4v.1M122.3 143.5l.1 .1M122.3 143.4h.1"/>
<path d="M122.3 143.4l.1 .1M122.4 143.8h.1M122.4 143.3l-.1 .1M122.4 143.5v.1M122.4 143.6l-.1 .1M122.4 143.8l-.1 .1M122.4 143.3v.1M122.4 143.4h.1M122.4 143.3l.1 .1M122.4 143.3h.1M122.5 143.4h.1M122.5 143.8h-.1"/>
<path d="M122.5 143.8h.1M122.5 143.7l.1 .1M122.5 143.7l-.1 .1M122.6 143.3h.1M122.6 143.3v.1M122.6 143.8l.2 .2M122.6 143.3l.1 .1M122.6 143.8h.1M122.7 143.6h.1M122.7 143.4h.1M122.7 143.6v.1M122.7 143.4h-.1"/>
<path d="M122.7 143.8l.1 .2M122.7 143.3l.1 .1M122.7 143.3v.1M122.7 143.6l.1 .1M122.7 143.7h.1M122.7 143.7v.1M122.7 143.4l.1 .1M122.7 143.4v.2M122.7 143.7l.2 .1M122.8 143.5l-.1 .1M122.8 143.5h.1M122.8 143.7l.1 .1"/>
<path d="M122.8 143.7h.1M122.8 143.2l.1 .1M122.8 143.2l-.2 .1M122.8 143.2l-.1 .1M122.9 143.3l-.1 .2M122.9 143.8l-.1 .2M122.9 143.3l-.1 .1M123.5 149.8l7.3 12.5 .4 .1M123.8 149.6l7.4 12.8M124.1 149.4l7.2 12.5 .1 .3-.2 .2M125.1 147h14.4l.3 .1 .1 .3M125.1 147.4h14.8"/>
<path d="M125.4 149.2h.2M125.4 149.2v.2M125.4 149.4h.2M125.6 149.2v.1M125.6 149.3h.1M125.6 149.2h.1M125.6 149.3l-.2 .1M125.6 149.4h.1M125.6 149.3v.1M125.6 149.3l.1 .1M125.7 149.4v.1M125.7 149.1v.1"/>
<path d="M125.7 149.2h-.1M125.7 149.2h.1M125.7 149.5h.1M125.7 149.5v.2M125.7 149.7h.2M125.7 148.8h.2M125.7 148.8v.2M125.7 149h.1M125.7 149v.1M125.7 149.4h.1M125.7 149.4l.1 .1M125.7 148.8l.1 .2"/>
<path d="M125.8 149.5h.1M125.8 149h.1M125.8 149l-.1 .2M125.8 149.5l-.1 .2M125.8 142.3a5.9 5.9 0 0 1 2.7 4.7M125.9 149h.1M125.9 149.5h.1M125.9 149v.2M125.9 149.5v.2M125.9 148.8v.2M125.9 149l.1 .1M125.9 149.4h.1"/>
<path d="M125.9 149.4v.1M125.9 149.2h.1M126 149.4l-.1 .1M126 149.2h.1M126 149.1v.1M126 149.4h.1M126 149.1l-.1 .1M126 149.3h.1M126 149.3v.1M126 149.3l-.1 .1M126 149.3l.1 .1M126.1 149.4h.2"/>
<path d="M126.1 149.2h.2M126.1 149.2v.1M126.1 149.2h-.1M126.1 149.3l.2 .1M126.3 149.2v.2M126.3 149.2h-.2M128.5 147.7a5.9 5.9 0 0 1-2.7 4.7M136.4 147.7a14 14 0 0 1-6.6 11.5M138.3 147.7a15.8 15.8 0 0 1-7.6 13.1M139.9 147.4l-.4 .3h-14.4M145.7 157.9v2h-1.1M146.3 156.3h.8"/>
<path d="M147.1 153.6v2.7M147.6 151.6l.1 .2v4a.54 .54 0 0 1-.6 .5M147.7 152l1.3 .7M149 152.7l.2 .1M149 152.7v2.2M149 154.9l-1.3 .8M149.2 154.9h-.2M149.2 152.8v2.1M149.2 154.9h.4M149.2 152.8h.4M149.6 152.8h.2v2l-.2 .1M149.6 152.8v2.1"/>
<path d="M173.3 142a8.3 8.3 0 0 0-5.1 5.5 18.3 18.3 0 0 0 1.5 16 6.6 6.6 0 0 0 5.1 3 15.7 15.7 0 0 0 7-.3M173.4 140.8l.2-.3h7l.1 .2-1.3 12.9M173.4 140.8h3.3M173.4 140.8l-.1 1.2M176.1 140.5l.4 .2M176.5 140.7l.2 .1M176.7 140.5l-.2 .2M176.7 140.8h.2M176.7 140.8v.6M176.9 140.5v.3M176.9 140.8v.6M179 146.1l1.1 .3"/>
<path d="M179.4 153.6a3.3 3.3 0 0 0 1.5 3.5l.6 .1M179.4 153.6h.2M179.5 145.2l.8 .1M179.6 151a5.3 5.3 0 0 0 .4 6.5 1.75 1.75 0 0 0 2.8-1l.3-.9M179.8 150a2.34 2.34 0 0 0-3.2 1.8 6.1 6.1 0 0 0 1 6.1l.7 .4 .6 .1 2.4-.5M180.2 146.2l-1.6-.1-1.2 .5M180.3 145a5.3 5.3 0 0 0-4.1 3.5 13.7 13.7 0 0 0 .7 12.4 4.2 4.2 0 0 0 5 2 8.3 8.3 0 0 0 4-6.4 14.3 14.3 0 0 0-.4-6.6M180.6 140.2a.47 .47 0 0 1 .4 .6M180.6 154.1l.4 1.3h1M180.6 154.1h.9M180.6 141.8a6.2 6.2 0 0 0-5.2 3.5 18.2 18.2 0 0 0 .4 18.2 5.5 5.5 0 0 0 6.9 2.4 10.5 10.5 0 0 0 4.8-7.3 19.6 19.6 0 0 0-.8-11.5M180.7 141.7a15.3 15.3 0 0 0-7.4 .3"/>
<path d="M181 140.8h3.3M181 140.8l-1.4 12.8M181.5 154.1l.4 .7M181.9 154.8l.1 .6M181.9 153.5l-.4 .6M181.9 153.5l-.1 .4 .1 .9M181.9 154.8a.81 .81 0 0 0 .7 .6M182 152.8h.6M182 155.4h.6M182 152.8h-1l-.4 1.3M182 152.8l-.1 .7M182.6 152.8a.8 .8 0 0 0-.7 .7"/>
<path d="M182.6 152.8a.81 .81 0 0 1 .6 .7M182.6 152.8h.3l.3 .7M182.9 140.2h-9.2a.67 .67 0 0 0-.6 .6l-.1 1.3M182.9 140.2l1 .2M183.2 154.8l-.4 .5-.2 .1M183.2 153.5l.1 .4-.1 .9M183.2 154.8l-.3 .6h-.3M183.2 153.5l.2 .6-.2 .7M183.7 154a9.8 9.8 0 0 1-2.8 7.4l-.8 .5-1.1 .2M183.9 140.4l.4 .4M184 153a10.2 10.2 0 0 1-2.7 8.4 3.3 3.3 0 0 1-3.9 .2M184.1 140.1l-.2 .3"/>
<path d="M184.1 140.1l.5 .7M184.1 140.1h3.9M184.3 152.2l-1.2 3.4a1.68 1.68 0 0 1-2.3 1.4 3.5 3.5 0 0 1-1.2-3.4M184.3 140.8h.3M184.3 140.8v11.4M184.5 151.8a12.4 12.4 0 0 1-2.2 9.7l-1.3 1.1-1.5 .5M184.6 151.6l-.3 .6M184.6 140.8v10.8M186.1 148.6a16 16 0 0 1-1.5 13.9 4.8 4.8 0 0 1-5.5 2 8.8 8.8 0 0 1-4.5-6.6 15.2 15.2 0 0 1 2.2-12.4 5 5 0 0 1 3.6-2.1 5.2 5.2 0 0 0-4.3 2.6 15.8 15.8 0 0 0 0 16.2 5.2 5.2 0 0 0 4.5 2.6M188 140.1a21.8 21.8 0 0 1-3.4 11.5M114.9 161.2a15.7 15.7 0 0 0 15.2 0"/>
<circle cx="22.9" cy="34.6" r=".51"/>
<circle cx="35.8" cy="48.9" r=".51"/>
<circle cx="39.6" cy="53" r="1.11"/>
<circle cx="39.6" cy="53" r=".63"/>
<circle cx="43" cy="56.8" r=".63"/>
<circle cx="43" cy="56.8" r="1.11"/>
<circle cx="90.7" cy="70.6" r="1.44"/>
<circle cx="90.7" cy="70.6" r=".65"/>
<circle cx="98.1" cy="75.3" r=".49"/>
<circle cx="103.4" cy="70.6" r="1.3"/>
<circle cx="108.1" cy="75.9" r=".5"/>
<circle cx="113.6" cy="63.1" r=".92"/>
<circle cx="113.6" cy="63.1" r="1.44"/>
<circle cx="99.4" cy="82.7" r="1.45"/>
<circle cx="99.4" cy="82.7" r=".64"/>
<circle cx="137.5" cy="116.5" r=".69"/>
<circle cx="137.5" cy="116.5" r=".6"/>
<circle cx="153.5" cy="116.8" r=".6"/>
<circle cx="153.6" cy="116.8" r=".7"/>
<circle cx="166.3" cy="116.8" r=".59"/>
<circle cx="166.3" cy="116.8" r=".7"/>
<circle cx="186.2" cy="105.4" r=".68"/>
<circle cx="192.5" cy="114.7" r="1.3"/>
<circle cx="192.5" cy="114.7" r="2.39"/>
<circle cx="192.5" cy="114.7" r="1.6"/>
<circle cx="196.4" cy="102.6" r=".64"/>
<circle cx="197.6" cy="104.7" r=".68"/>
<circle cx="203.4" cy="111.9" r=".68"/>
<circle cx="205.2" cy="114.7" r=".66"/>
<circle cx="137.5" cy="123.8" r=".69"/>
<circle cx="137.5" cy="123.8" r=".59"/>
<circle cx="153.5" cy="121.9" r=".61"/>
<circle cx="153.5" cy="127" r=".61"/>
<circle cx="153.5" cy="121.9" r=".69"/>
<circle cx="153.5" cy="127" r=".69"/>
<circle cx="166.3" cy="121.9" r=".69"/>
<circle cx="166.3" cy="127" r=".69"/>
<circle cx="166.3" cy="121.9" r=".6"/>
<circle cx="166.3" cy="127" r=".6"/>
<circle cx="182.2" cy="128.5" r="1.11"/>
<circle cx="182.2" cy="134.1" r=".52"/>
<circle cx="182.2" cy="128.5" r=".63"/>
<circle cx="185.9" cy="123.8" r=".67"/>
<circle cx="193.9" cy="125.8" r=".68"/>
<circle cx="196.4" cy="126.8" r=".66"/>
<circle cx="197.5" cy="122.4" r=".39"/>
<circle cx="197.5" cy="122.4" r="3.8"/>
<circle cx="218" cy="124" r="1.11"/>
<circle cx="218" cy="124" r=".63"/>
<circle cx="119.2" cy="149.3" r=".9"/>
<circle cx="119.2" cy="149.3" r=".94"/>
<circle cx="122.5" cy="147.4" r="1.3"/>
<circle cx="122.5" cy="147.4" r="18.7"/>
<circle cx="122.5" cy="147.4" r="25.4"/>
<circle cx="122.5" cy="143.6" r=".93"/>
<circle cx="122.5" cy="147.4" r=".8"/>
<circle cx="122.5" cy="147.4" r="17.8"/>
<circle cx="122.5" cy="143.6" r=".9"/>
<circle cx="122.5" cy="147.4" r="22.1"/>
<circle cx="122.5" cy="147.4" r="2.59"/>
<circle cx="125.8" cy="149.3" r=".9"/>
<circle cx="125.8" cy="149.3" r=".94"/>
</g>
<g font-size="7.1">
<text x="203" y="198.7">A</text>
<text x="263.2" y="198.9">F</text>
</g>
<text font-size="4.9" x="219.8" y="196.7">EML2322L-A-000</text>
<g font-size="4.2">
<text x="136" y="19.5">(49.3)</text>
<text x="170.1" y="72.4">GROUP NUMBER WRITTEN ON BOTH SIDES</text>
<text x="170.1" y="76.5">OF HOPPER IN SHARPIE MARKER</text>
<text x="224.2" y="154.8">NOTES:</text>
<text x="224.2" y="158.9">1. DIMS IN INCHES</text>
<text x="224.2" y="163.1">2. QTY: 1</text>
</g>
<text font-size="3.9" x="202.7" y="174.9">FINAL TOTAL ASSEMBLY - OUTSTRETCHED</text>
<g font-size="3.5">
<text x="201.2" y="170.7">TITLE:</text>
<text x="216" y="181.4">MARK YEN</text>
<text x="202" y="190.7">SIZE</text>
<text x="210.6" y="190.6">DWG. NO.</text>
<text x="216" y="186.2">MARK YEN</text>
<text x="262.4" y="190.9">REV</text>
<text x="202.9" y="204.6">SCALE: 1:5</text>
<text x="248.1" y="204.6">SHEET 3 OF 14</text>
</g>
<g font-size="3.2">
<text x="152.7" y="185.7">TOLERANCE UNLESS NOTED</text>
<text x="145.5" y="191.5">DIMENSION</text>
<text x="168.1" y="190.5">PLACES IN DIMENSION</text>
<text x="149.4" y="194.6">TYPE</text>
<text x="169.8" y="194.6">0.0</text>
<text x="179.8" y="194.6">0.00</text>
<text x="190.7" y="194.6">0.000</text>
<text x="144.7" y="199.6">LOCATIONAL</text>
<text x="168.7" y="199.4">0.050</text>
<text x="180.2" y="199.4">0.020</text>
<text x="191.3" y="199.5">0.005</text>
<text x="146.5" y="204.6">ANGULAR</text>
<text x="170.4" y="204.2">5</text>
<text x="181.5" y="204.6">2</text>
<text x="193.1" y="204.6">0.5</text>
<text x="44.2" y="210.4">5</text>
<text x="94.6" y="210.3">4</text>
<text x="143.1" y="210.4">3</text>
<text x="193.2" y="210.3">2</text>
<text x="245.4" y="210.6">1</text>
</g>
<text font-size="3" x="14" y="213.5">SOLIDWORKS Educational Product. For Instructional Use Only.</text>
<g font-size="2.3">
<text x="200.8" y="185.7">DESIGNED</text>
<text x="201" y="180.9">DRAWN</text>
</g>
</svg>
